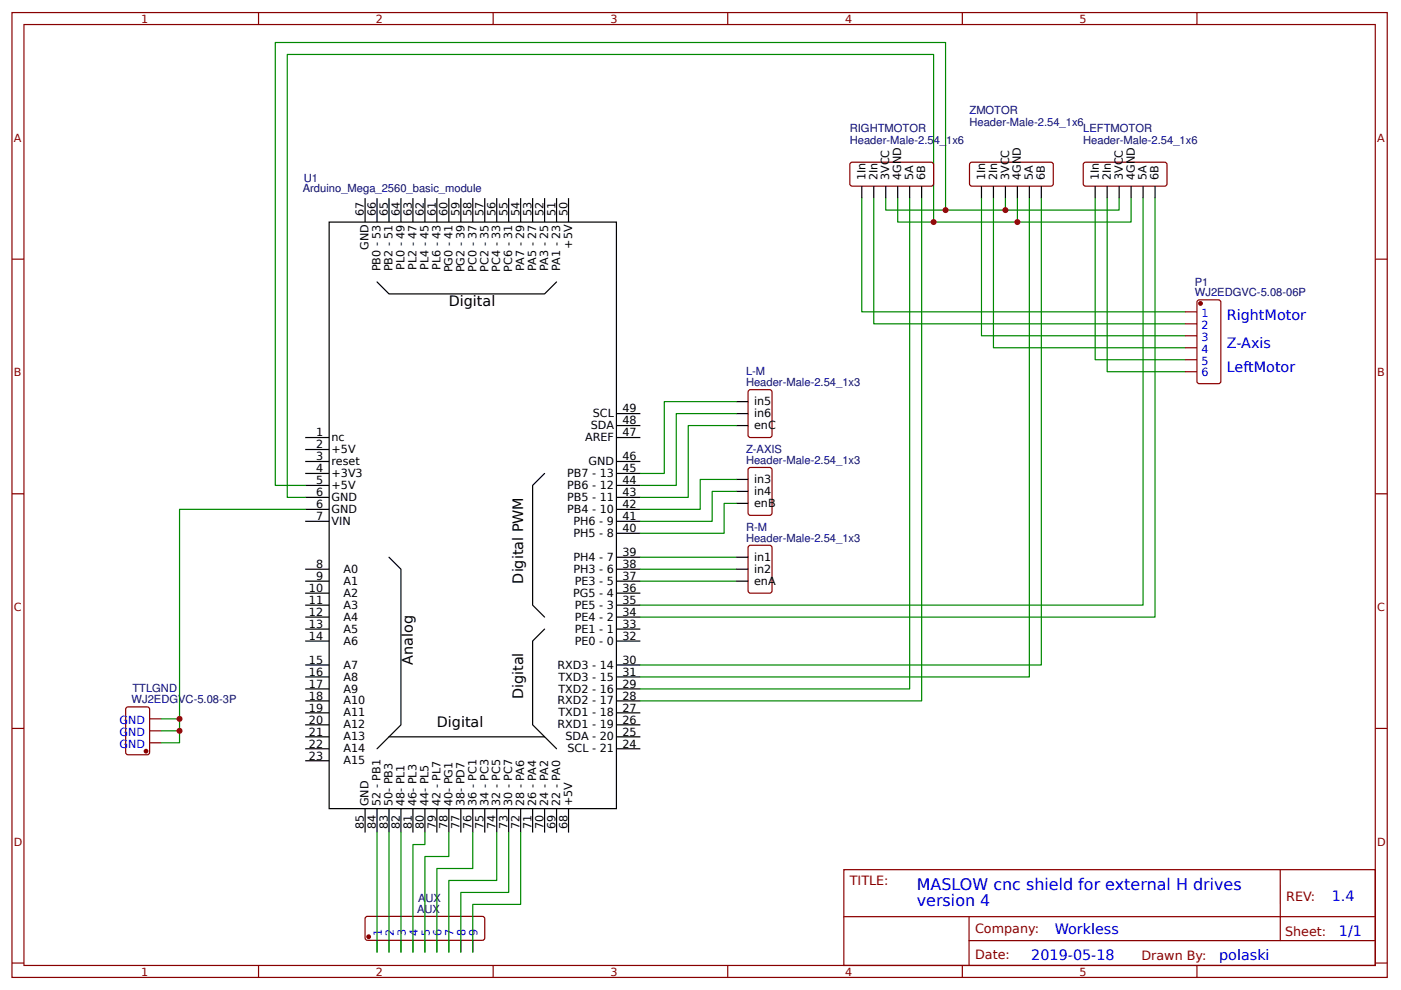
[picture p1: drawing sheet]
<svg xmlns="http://www.w3.org/2000/svg" width="310mm" height="219mm" viewBox="0 0 310 219" stroke-linecap="round" stroke-linejoin="round" font-family="sans-serif">
<g fill="none" stroke="#800" stroke-width=".26">
<path d="M2.6 2.8h304.1v213.2h-304.1zM5.3 5.4h298.7v208h-298.7zM57.1 2.8v2.6M109 2.8v2.6M160.9 2.8v2.6M212.7 2.8v2.6M264.6 2.8v2.6M187.9 36.1l.5-.2h17.4l.5 .2 .1 .3v4.2l-.1 .3-.5 .2h-17.4l-.5-.2v-.3zM214.4 36.1l.4-.2h17.5l.5 .2v.3v4.2v.3l-.5 .2h-17.5l-.4-.2-.1-.3zM239.5 36.1l.5-.2h17.4l.5 .2 .1 .3v4.2l-.1 .3-.5 .2h-17.4l-.5-.2-.1-.3zM2.6 57.3h2.7M304 57.3h2.7"/>
<path d="M261.9 68.9h2.7M261.9 71.6h2.7M261.9 74.2h2.7M261.9 76.9h2.7M261.9 79.5h2.7M264.7 66.5l.4-.2h4.2l.5 .2 .1 .3v17.5l-.1 .2-.5 .3h-4.2l-.4-.3-.1-.2zM165.4 86.4l.5-.3h4.2l.5 .3 .1 9.8-.3 .4-4.5 .1-.5-.3zM261.9 82.2h2.7M2.6 109.1h2.7M165.6 103.4l4.5-.1 .5 .3 .1 9.8-.3 .4-4.5 .1-.5-.3v-9.8zM304 109.1h2.7M165.4 120.8l.5-.3h4.2l.5 .3 .1 9.8-.3 .4-4.5 .1-.5-.3z"/>
<path d="M27.9 156.5l.4-.3h4.2l.5 .3 .1 9.8-.3 .4-4.5 .1-.4-.2zM33.1 158.9h2.6M2.6 161h2.7M33.1 164.2h2.6M33.1 161.5h2.6M304 161h2.7M186.5 192.2h117.5v21.2h-117.5zM283 192.2v15.7M2.6 212.9h2.7M57.1 213.4v2.6M81 202.6l25.6-.1 .3 .1 .3 .5v4.2l-.3 .5h-.3h-25.4h-.2l-.3-.5v-4.2zM83.3 207.8v2.7"/>
<path d="M86 207.8v2.7M88.6 207.8v2.7M91.3 207.8v2.7M93.9 207.8v2.7M96.6 207.8v2.7M99.2 207.8v2.7M101.9 207.8v2.7M104.5 207.8v2.7M109 213.4v2.6M160.9 213.4v2.6M186.6 202.6h117.3M212.7 213.4v2.6"/>
<path d="M214.2 207.9h89.7M214.2 202.6v10.6M264.6 213.4v2.6M304 212.9h2.7"/>
</g>
<g fill="none" stroke="#000" stroke-width=".26">
<path d="M72.8 49.1h63.5v129.6h-63.5zM80.7 43.8v5.3M83.3 43.8v5.3M86 43.8v5.3M88.6 43.8v5.3M91.3 43.8v5.3M93.9 43.8v5.3M96.6 43.8v5.3M99.2 43.8v5.3M101.9 43.8v5.3M104.5 43.8v5.3M107.2 43.8v5.3"/>
<path d="M109.8 43.8v5.3M112.4 43.8v5.3M115.1 43.8v5.3M117.7 43.8v5.3M120.4 43.8v5.3M123 43.8v5.3M125.7 43.8v5.3M190.5 41.1v2.7M193.1 41.1v2.7M195.8 41.1v2.7M198.4 41.1v2.7M201.1 41.1v2.7"/>
<path d="M203.7 41.1v2.7M217 41.1v2.7M219.6 41.1v2.7M222.2 41.1v2.7M224.9 41.1v2.7M227.5 41.1v2.7M230.2 41.1v2.7M242.1 41.1v2.7M244.7 41.1v2.7M247.4 41.1v2.7M250 41.1v2.7M252.7 41.1v2.7"/>
<path d="M255.3 41.1v2.7M83.3 62.3l2.7 2.7h34.4l2.6-2.7M67.5 96.7h5.3M67.5 99.4h5.3M136.3 96.7h5.3M136.3 91.4h5.3M136.3 94.1h5.3M162.7 91.4h2.7M162.7 94.1h2.7M162.7 88.8h2.7M67.5 102h5.3M67.5 104.6h5.3"/>
<path d="M67.5 107.3h5.3M67.5 109.9h5.3M67.5 112.6h5.3M67.5 115.2h5.3M120.4 104.6l-2.7 2.7v26.4l2.7 2.7M136.3 102h5.3M136.3 104.6h5.3M136.3 107.3h5.3M136.3 109.9h5.3M136.3 112.6h5.3M136.3 115.2h5.3M136.3 117.9h5.3"/>
<path d="M162.7 111.3h2.7M162.7 106h2.7M162.7 108.6h2.7M67.5 125.8h5.3M67.5 128.5h5.3M67.5 131.1h5.3M67.5 133.7h5.3M67.5 136.4h5.3M67.5 139h5.3M86 123.2l2.6 2.6v34.4l-2.6 2.7M120.4 139l-2.7 2.7v18.5l2.7 2.7M136.3 125.8h5.3"/>
<path d="M136.3 128.5h5.3M136.3 131.1h5.3M136.3 133.7h5.3M136.3 136.4h5.3M136.3 139h5.3M136.3 123.2h5.3M162.7 125.8h2.7M162.7 128.5h2.7M162.7 123.2h2.7M67.5 141.7h5.3M67.5 147h5.3M67.5 152.3h5.3"/>
<path d="M67.5 154.9h5.3M67.5 157.6h5.3M67.5 149.6h5.3M136.3 141.7h5.3M136.3 147h5.3M136.3 152.3h5.3M136.3 154.9h5.3M136.3 157.6h5.3M136.3 149.6h5.3M67.5 160.2h5.3M67.5 162.9h5.3M67.5 165.5h5.3"/>
<path d="M67.5 168.1h5.3M80.7 178.7v5.3M83.3 165.5l2.7-2.6h34.4l2.6 2.6M83.3 178.7v5.3M86 178.7v5.3M88.6 178.7v5.3M91.3 178.7v5.3M93.9 178.7v5.3M96.6 178.7v5.3M99.2 178.7v5.3M101.9 178.7v5.3M104.5 178.7v5.3"/>
<path d="M107.2 178.7v5.3M109.8 178.7v5.3M112.4 178.7v5.3M115.1 178.7v5.3M117.7 178.7v5.3M120.4 178.7v5.3M123 178.7v5.3M125.7 178.7v5.3M136.3 160.2h5.3M136.3 162.9h5.3M136.3 165.5h5.3"/>
</g>
<g fill="#800" stroke="#800" stroke-width=".26">
<circle cx="81.5" cy="207" r=".4"/>
<circle cx="32.3" cy="166" r=".4"/>
<circle cx="265.4" cy="67.1" r=".4"/>
</g>
<g fill="none" stroke="#080" stroke-width=".26">
<path d="M190.5 43.8v25.1h71.4M193.1 43.8v27.8h68.8M195.8 43.8v2.6h13.2v-37h-148.1v97.9h6.6M198.4 43.8v5.3h8v-37.1h-142.9v97.9h4M201.1 43.8v108.5h-59.5M203.7 43.8v111.1h-62.1M217 43.8v30.4h44.9M219.6 43.8v33.1h42.3M222.2 43.8v2.6h-13.2M224.9 43.8v5.3h-18.5M227.5 43.8v105.8h-85.9M230.2 43.8v103.2h-88.6"/>
<path d="M242.1 43.8v35.7h19.8M244.7 43.8v38.4h17.2M247.4 43.8v2.6h-25.2M250 43.8v5.3h-25.1M252.7 43.8v89.9h-111.1M255.3 43.8v92.6h-113.7M162.7 88.8h-15.9v15.8h-5.2M162.7 91.4h-13.2v15.9h-7.9M162.7 94.1h-10.6v15.8h-10.5M67.5 112.6h-27.8v46.3M162.7 106h-7.9v6.6h-13.2M162.7 108.6h-5.3v6.6h-15.8"/>
<path d="M162.7 111.3h-2.6v6.6h-18.5M141.6 123.2h21.1M141.6 125.8h21.1M141.6 128.5h21.1M35.7 158.9h4v5.3h-4M35.7 161.5h4M83.3 184v26.5M86 184v26.5M88.6 184v26.5M93.9 184v2.7h-2.6v23.8M99.2 184v5.3h-5.3v21.2M104.5 184v8h-7.9v18.5"/>
<path d="M109.8 184v10.6h-10.6v15.9M112.4 184v13.2h-10.5v13.3M115.1 184v15.9h-10.6v10.6"/>
</g>
<g fill="#c00">
<circle cx="39.7" cy="161.5" r=".66"/>
<circle cx="206.4" cy="49.1" r=".66"/>
<circle cx="222.3" cy="46.4" r=".66"/>
<circle cx="209" cy="46.4" r=".66"/>
<circle cx="224.9" cy="49.1" r=".66"/>
<circle cx="39.7" cy="158.9" r=".66"/>
</g>
<g font-size="3.5" fill="#00f">
<text x="202.7" y="196.7">MASLOW cnc shield for external H drives</text>
<text x="202.7" y="200.2">version 4</text>
</g>
<g font-size="3.2">
<text x="99.2" y="67.6">Digital</text>
<text x="115.6" y="129" transform="rotate(-90 115.6 129)">Digital PWM</text>
<text x="91.3" y="147" transform="rotate(-90 91.3 147)">Analog</text>
<text x="115.7" y="154.5" transform="rotate(-90 115.7 154.5)">Digital</text>
<text x="96.6" y="160.8">Digital</text>
</g>
<g font-size="3.2" fill="#00f">
<text x="271.2" y="70.8">RightMotor</text>
<text x="271.2" y="76.9">Z-Axis</text>
<text x="271.2" y="82.2">LeftMotor</text>
<text x="294.4" y="199.2">1.4</text>
<text x="233.2" y="206.3">Workless</text>
<text x="296" y="206.9">1/1</text>
<text x="228" y="212.2">2019-05-18</text>
<text x="269.5" y="212.1">polaski</text>
</g>
<g font-size="2.8" fill="#800">
<text x="187.9" y="195.7">TITLE:</text>
<text x="284.3" y="199.2">REV:</text>
<text x="215.5" y="206.3">Company:</text>
<text x="284.1" y="206.8">Sheet:</text>
<text x="215.5" y="212.1">Date:</text>
<text x="252.3" y="212.1">Drawn By:</text>
</g>
<g font-size="2.5" fill="#800">
<text x="31.2" y="5">1</text>
<text x="83.1" y="5">2</text>
<text x="134.9" y="5">3</text>
<text x="186.8" y="5">4</text>
<text x="238.7" y="5">5</text>
<text x="3" y="31.4">A</text>
<text x="304.4" y="31.4">A</text>
<text x="3" y="83.2">B</text>
<text x="304.4" y="83.2">B</text>
<text x="3" y="135.1">C</text>
<text x="304.4" y="135.1">C</text>
<text x="3" y="186.9">D</text>
<text x="304.4" y="186.9">D</text>
<text x="31.2" y="215.6">1</text>
<text x="83.1" y="215.6">2</text>
<text x="134.9" y="215.6">3</text>
<text x="186.8" y="215.6">4</text>
<text x="238.7" y="215.6">5</text>
</g>
<g font-size="2.5" fill="#000080">
<text x="187.9" y="29.1">RIGHTMOTOR</text>
<text x="214.3" y="27.8">Header-Male-2.54_1x6</text>
<text x="214.3" y="25.1">ZMOTOR</text>
<text x="239.4" y="29.1">LEFTMOTOR</text>
<text x="187.9" y="31.8">Header-Male-2.54_1x6</text>
<text x="239.4" y="31.8">Header-Male-2.54_1x6</text>
<text x="67.2" y="40.2">U1</text>
<text x="66.9" y="42.5">Arduino_Mega_2560_basic_module</text>
<text x="264.1" y="65.5">WJ2EDGVC-5.08-06P</text>
<text x="264.1" y="63.1">P1</text>
<text x="164.9" y="82.9">L-M</text>
<text x="164.9" y="85.3">Header-Male-2.54_1x3</text>
<text x="164.9" y="100.1">Z-AXIS</text>
<text x="164.9" y="102.5">Header-Male-2.54_1x3</text>
<text x="164.9" y="119.7">Header-Male-2.54_1x3</text>
<text x="164.9" y="117.3">R-M</text>
<text x="29.1" y="155.4">WJ2EDGVC-5.08-3P</text>
<text x="29.3" y="153">TTLGND</text>
<text x="92.2" y="201.7">AUX</text>
<text x="92.4" y="199.4">AUX</text>
</g>
<g font-size="2.5">
<text x="191.3" y="39.8" transform="rotate(-90 191.3 39.8)">1In</text>
<text x="193.9" y="39.8" transform="rotate(-90 193.9 39.8)">2In</text>
<text x="196.6" y="39.8" transform="rotate(-90 196.6 39.8)">3VCC</text>
<text x="199.2" y="39.8" transform="rotate(-90 199.2 39.8)">4GND</text>
<text x="201.9" y="39.8" transform="rotate(-90 201.9 39.8)">5A</text>
<text x="204.5" y="39.8" transform="rotate(-90 204.5 39.8)">6B</text>
<text x="217.8" y="39.8" transform="rotate(-90 217.8 39.8)">1In</text>
<text x="220.4" y="39.8" transform="rotate(-90 220.4 39.8)">2In</text>
<text x="223" y="39.8" transform="rotate(-90 223 39.8)">3VCC</text>
<text x="225.7" y="39.8" transform="rotate(-90 225.7 39.8)">4GND</text>
<text x="228.3" y="39.8" transform="rotate(-90 228.3 39.8)">5A</text>
<text x="231" y="39.8" transform="rotate(-90 231 39.8)">6B</text>
<text x="242.9" y="39.8" transform="rotate(-90 242.9 39.8)">1In</text>
<text x="245.5" y="39.8" transform="rotate(-90 245.5 39.8)">2In</text>
<text x="248.2" y="39.8" transform="rotate(-90 248.2 39.8)">3VCC</text>
<text x="250.8" y="39.8" transform="rotate(-90 250.8 39.8)">4GND</text>
<text x="253.5" y="39.8" transform="rotate(-90 253.5 39.8)">5A</text>
<text x="256.1" y="39.8" transform="rotate(-90 256.1 39.8)">6B</text>
<text x="80.4" y="47.8" transform="rotate(-90 80.4 47.8)">67</text>
<text x="83.1" y="47.8" transform="rotate(-90 83.1 47.8)">66</text>
<text x="85.7" y="47.8" transform="rotate(-90 85.7 47.8)">65</text>
<text x="88.4" y="47.8" transform="rotate(-90 88.4 47.8)">64</text>
<text x="91" y="47.8" transform="rotate(-90 91 47.8)">63</text>
<text x="93.7" y="47.8" transform="rotate(-90 93.7 47.8)">62</text>
<text x="96.3" y="47.8" transform="rotate(-90 96.3 47.8)">61</text>
<text x="99" y="47.8" transform="rotate(-90 99 47.8)">60</text>
<text x="101.6" y="47.8" transform="rotate(-90 101.6 47.8)">59</text>
<text x="104.2" y="47.8" transform="rotate(-90 104.2 47.8)">58</text>
<text x="106.9" y="47.8" transform="rotate(-90 106.9 47.8)">57</text>
<text x="109.5" y="47.8" transform="rotate(-90 109.5 47.8)">56</text>
<text x="112.2" y="47.8" transform="rotate(-90 112.2 47.8)">55</text>
<text x="114.8" y="47.8" transform="rotate(-90 114.8 47.8)">54</text>
<text x="117.5" y="47.8" transform="rotate(-90 117.5 47.8)">53</text>
<text x="120.1" y="47.8" transform="rotate(-90 120.1 47.8)">52</text>
<text x="122.8" y="47.8" transform="rotate(-90 122.8 47.8)">51</text>
<text x="125.4" y="47.8" transform="rotate(-90 125.4 47.8)">50</text>
<text x="81.5" y="55.3" transform="rotate(-90 81.5 55.3)">GND</text>
<text x="84.1" y="60" transform="rotate(-90 84.1 60)">PB0 - 53</text>
<text x="86.8" y="60" transform="rotate(-90 86.8 60)">PB2 - 51</text>
<text x="89.4" y="59.7" transform="rotate(-90 89.4 59.7)">PL0 - 49</text>
<text x="92.1" y="59.7" transform="rotate(-90 92.1 59.7)">PL2 - 47</text>
<text x="94.7" y="59.7" transform="rotate(-90 94.7 59.7)">PL4 - 45</text>
<text x="97.4" y="59.7" transform="rotate(-90 97.4 59.7)">PL6 - 43</text>
<text x="115.9" y="59.8" transform="rotate(-90 115.9 59.8)">PA7 - 29</text>
<text x="118.5" y="59.8" transform="rotate(-90 118.5 59.8)">PA5 - 27</text>
<text x="121.2" y="59.8" transform="rotate(-90 121.2 59.8)">PA3 - 25</text>
<text x="123.8" y="59.8" transform="rotate(-90 123.8 59.8)">PA1 - 23</text>
<text x="126.5" y="54.9" transform="rotate(-90 126.5 54.9)">+5V</text>
<text x="100" y="60.2" transform="rotate(-90 100 60.2)">PG0 - 41</text>
<text x="102.7" y="60.2" transform="rotate(-90 102.7 60.2)">PG2 - 39</text>
<text x="105.3" y="60" transform="rotate(-90 105.3 60)">PC0 - 37</text>
<text x="107.9" y="60" transform="rotate(-90 107.9 60)">PC2 - 35</text>
<text x="110.6" y="60" transform="rotate(-90 110.6 60)">PC4 - 33</text>
<text x="113.2" y="60" transform="rotate(-90 113.2 60)">PC6 - 31</text>
<text x="166.7" y="89.6">in5</text>
<text x="130.6" y="94.9">SDA</text>
<text x="131.1" y="92.2">SCL</text>
<text x="137.6" y="91.1">49</text>
<text x="137.6" y="93.8">48</text>
<text x="166.7" y="94.9">enC</text>
<text x="166.7" y="92.2">in6</text>
<text x="69.9" y="96.4">1</text>
<text x="69.9" y="99.1">2</text>
<text x="69.9" y="101.7">3</text>
<text x="73.3" y="97.5">nc</text>
<text x="73.3" y="100.1">+5V</text>
<text x="129.3" y="97.5">AREF</text>
<text x="137.6" y="96.4">47</text>
<text x="137.6" y="101.7">46</text>
<text x="69.9" y="104.4">4</text>
<text x="69.9" y="107">5</text>
<text x="73.3" y="102.8">reset</text>
<text x="73.3" y="105.4">+3V3</text>
<text x="125.4" y="105.4">PB7 - 13</text>
<text x="130.1" y="102.8">GND</text>
<text x="137.6" y="104.4">45</text>
<text x="137.6" y="107">44</text>
<text x="166.7" y="106.8">in3</text>
<text x="69.9" y="109.7">6</text>
<text x="69.9" y="112.3">6</text>
<text x="73.3" y="108.1">+5V</text>
<text x="73.3" y="110.7">GND</text>
<text x="73.3" y="113.4">GND</text>
<text x="125.4" y="108.1">PB6 - 12</text>
<text x="125.4" y="110.7">PB5 - 11</text>
<text x="125.4" y="113.4">PB4 - 10</text>
<text x="137.6" y="109.7">43</text>
<text x="137.6" y="112.3">42</text>
<text x="166.7" y="112.1">enB</text>
<text x="166.7" y="109.4">in4</text>
<text x="69.9" y="115">7</text>
<text x="73.3" y="116">VIN</text>
<text x="126.8" y="116">PH6 - 9</text>
<text x="126.8" y="118.7">PH5 - 8</text>
<text x="137.6" y="115">41</text>
<text x="137.6" y="117.6">40</text>
<text x="69.9" y="125.5">8</text>
<text x="126.8" y="124">PH4 - 7</text>
<text x="137.6" y="122.9">39</text>
<text x="137.6" y="125.5">38</text>
<text x="166.7" y="124">in1</text>
<text x="68.3" y="130.8">10</text>
<text x="69.9" y="128.2">9</text>
<text x="75.9" y="126.6">A0</text>
<text x="75.9" y="129.2">A1</text>
<text x="75.9" y="131.9">A2</text>
<text x="126.7" y="131.9">PG5 - 4</text>
<text x="126.8" y="126.6">PH3 - 6</text>
<text x="127.1" y="129.2">PE3 - 5</text>
<text x="137.6" y="128.2">37</text>
<text x="137.6" y="130.8">36</text>
<text x="166.7" y="129.2">enA</text>
<text x="166.7" y="126.6">in2</text>
<text x="68.3" y="133.5">11</text>
<text x="68.3" y="136.1">12</text>
<text x="75.9" y="134.5">A3</text>
<text x="75.9" y="137.2">A4</text>
<text x="127.1" y="134.5">PE5 - 3</text>
<text x="127.1" y="137.2">PE4 - 2</text>
<text x="137.6" y="133.5">35</text>
<text x="137.6" y="136.1">34</text>
<text x="68.3" y="138.8">13</text>
<text x="68.3" y="141.4">14</text>
<text x="75.9" y="139.8">A5</text>
<text x="75.9" y="142.5">A6</text>
<text x="127.1" y="139.8">PE1 - 1</text>
<text x="127.1" y="142.5">PE0 - 0</text>
<text x="137.6" y="138.8">33</text>
<text x="137.6" y="141.4">32</text>
<text x="68.3" y="146.7">15</text>
<text x="68.3" y="149.4">16</text>
<text x="75.9" y="147.8">A7</text>
<text x="123.2" y="147.8">RXD3 - 14</text>
<text x="137.6" y="149.4">31</text>
<text x="137.6" y="146.7">30</text>
<text x="68.3" y="152">17</text>
<text x="68.3" y="154.6">18</text>
<text x="75.9" y="153.1">A9</text>
<text x="75.9" y="155.7">A10</text>
<text x="75.9" y="150.4">A8</text>
<text x="123.2" y="155.7">RXD2 - 17</text>
<text x="123.4" y="150.4">TXD3 - 15</text>
<text x="123.4" y="153.1">TXD2 - 16</text>
<text x="137.6" y="152">29</text>
<text x="137.6" y="154.6">28</text>
<text x="68.3" y="157.3">19</text>
<text x="68.3" y="159.9">20</text>
<text x="75.9" y="158.4">A11</text>
<text x="75.9" y="161">A12</text>
<text x="123.2" y="161">RXD1 - 19</text>
<text x="123.4" y="158.4">TXD1 - 18</text>
<text x="137.6" y="157.3">27</text>
<text x="137.6" y="159.9">26</text>
<text x="68.3" y="162.6">21</text>
<text x="68.3" y="165.2">22</text>
<text x="68.3" y="167.9">23</text>
<text x="75.9" y="163.6">A13</text>
<text x="75.9" y="166.3">A14</text>
<text x="125" y="163.6">SDA - 20</text>
<text x="125.5" y="166.3">SCL - 21</text>
<text x="137.6" y="165.2">24</text>
<text x="137.6" y="162.6">25</text>
<text x="75.9" y="168.9">A15</text>
<text x="81.5" y="178.2" transform="rotate(-90 81.5 178.2)">GND</text>
<text x="84.1" y="178.2" transform="rotate(-90 84.1 178.2)">52 - PB1</text>
<text x="86.8" y="178.2" transform="rotate(-90 86.8 178.2)">50- PB3</text>
<text x="89.4" y="178.2" transform="rotate(-90 89.4 178.2)">48- PL1</text>
<text x="92.1" y="178.2" transform="rotate(-90 92.1 178.2)">46- PL3</text>
<text x="94.7" y="178.2" transform="rotate(-90 94.7 178.2)">44- PL5</text>
<text x="97.4" y="178.2" transform="rotate(-90 97.4 178.2)">42 - PL7</text>
<text x="100" y="178.2" transform="rotate(-90 100 178.2)">40- PG1</text>
<text x="102.7" y="178.2" transform="rotate(-90 102.7 178.2)">38- PD7</text>
<text x="105.3" y="178.2" transform="rotate(-90 105.3 178.2)">36 - PC1</text>
<text x="107.9" y="178.2" transform="rotate(-90 107.9 178.2)">34 - PC3</text>
<text x="110.6" y="178.2" transform="rotate(-90 110.6 178.2)">32 - PC5</text>
<text x="113.2" y="178.2" transform="rotate(-90 113.2 178.2)">30 - PC7</text>
<text x="115.9" y="178.2" transform="rotate(-90 115.9 178.2)">28 - PA6</text>
<text x="118.5" y="178.2" transform="rotate(-90 118.5 178.2)">26 - PA4</text>
<text x="121.2" y="178.2" transform="rotate(-90 121.2 178.2)">24 - PA2</text>
<text x="123.8" y="178.2" transform="rotate(-90 123.8 178.2)">22 - PA0</text>
<text x="126.5" y="178.2" transform="rotate(-90 126.5 178.2)">+5V</text>
<text x="80.4" y="183.2" transform="rotate(-90 80.4 183.2)">85</text>
<text x="83.1" y="183.2" transform="rotate(-90 83.1 183.2)">84</text>
<text x="85.7" y="183.2" transform="rotate(-90 85.7 183.2)">83</text>
<text x="88.4" y="183.2" transform="rotate(-90 88.4 183.2)">82</text>
<text x="91" y="183.2" transform="rotate(-90 91 183.2)">81</text>
<text x="93.7" y="183.2" transform="rotate(-90 93.7 183.2)">80</text>
<text x="96.3" y="183.2" transform="rotate(-90 96.3 183.2)">79</text>
<text x="99" y="183.2" transform="rotate(-90 99 183.2)">78</text>
<text x="101.6" y="183.2" transform="rotate(-90 101.6 183.2)">77</text>
<text x="104.2" y="183.2" transform="rotate(-90 104.2 183.2)">76</text>
<text x="106.9" y="183.2" transform="rotate(-90 106.9 183.2)">75</text>
<text x="109.5" y="183.2" transform="rotate(-90 109.5 183.2)">74</text>
<text x="112.2" y="183.2" transform="rotate(-90 112.2 183.2)">73</text>
<text x="114.8" y="183.2" transform="rotate(-90 114.8 183.2)">72</text>
<text x="117.5" y="183.2" transform="rotate(-90 117.5 183.2)">71</text>
<text x="120.1" y="183.2" transform="rotate(-90 120.1 183.2)">70</text>
<text x="122.8" y="183.2" transform="rotate(-90 122.8 183.2)">69</text>
<text x="125.4" y="183.2" transform="rotate(-90 125.4 183.2)">68</text>
</g>
<g font-size="2.5" fill="#00f">
<text x="265.6" y="70">1</text>
<text x="265.6" y="72.6">2</text>
<text x="265.6" y="75.3">3</text>
<text x="265.6" y="77.9">4</text>
<text x="265.6" y="80.6">5</text>
<text x="265.6" y="83.2">6</text>
<text x="26.4" y="159.9">GND</text>
<text x="26.4" y="165.2">GND</text>
<text x="26.4" y="162.6">GND</text>
<text x="84.4" y="206.9" transform="rotate(-90 84.4 206.9)">1</text>
<text x="87" y="206.9" transform="rotate(-90 87 206.9)">2</text>
<text x="89.7" y="206.9" transform="rotate(-90 89.7 206.9)">3</text>
<text x="92.3" y="206.9" transform="rotate(-90 92.3 206.9)">4</text>
<text x="95" y="206.9" transform="rotate(-90 95 206.9)">5</text>
<text x="97.6" y="206.9" transform="rotate(-90 97.6 206.9)">6</text>
<text x="100.3" y="206.9" transform="rotate(-90 100.3 206.9)">7</text>
<text x="102.9" y="206.9" transform="rotate(-90 102.9 206.9)">8</text>
<text x="105.6" y="206.9" transform="rotate(-90 105.6 206.9)">9</text>
</g>
</svg>
